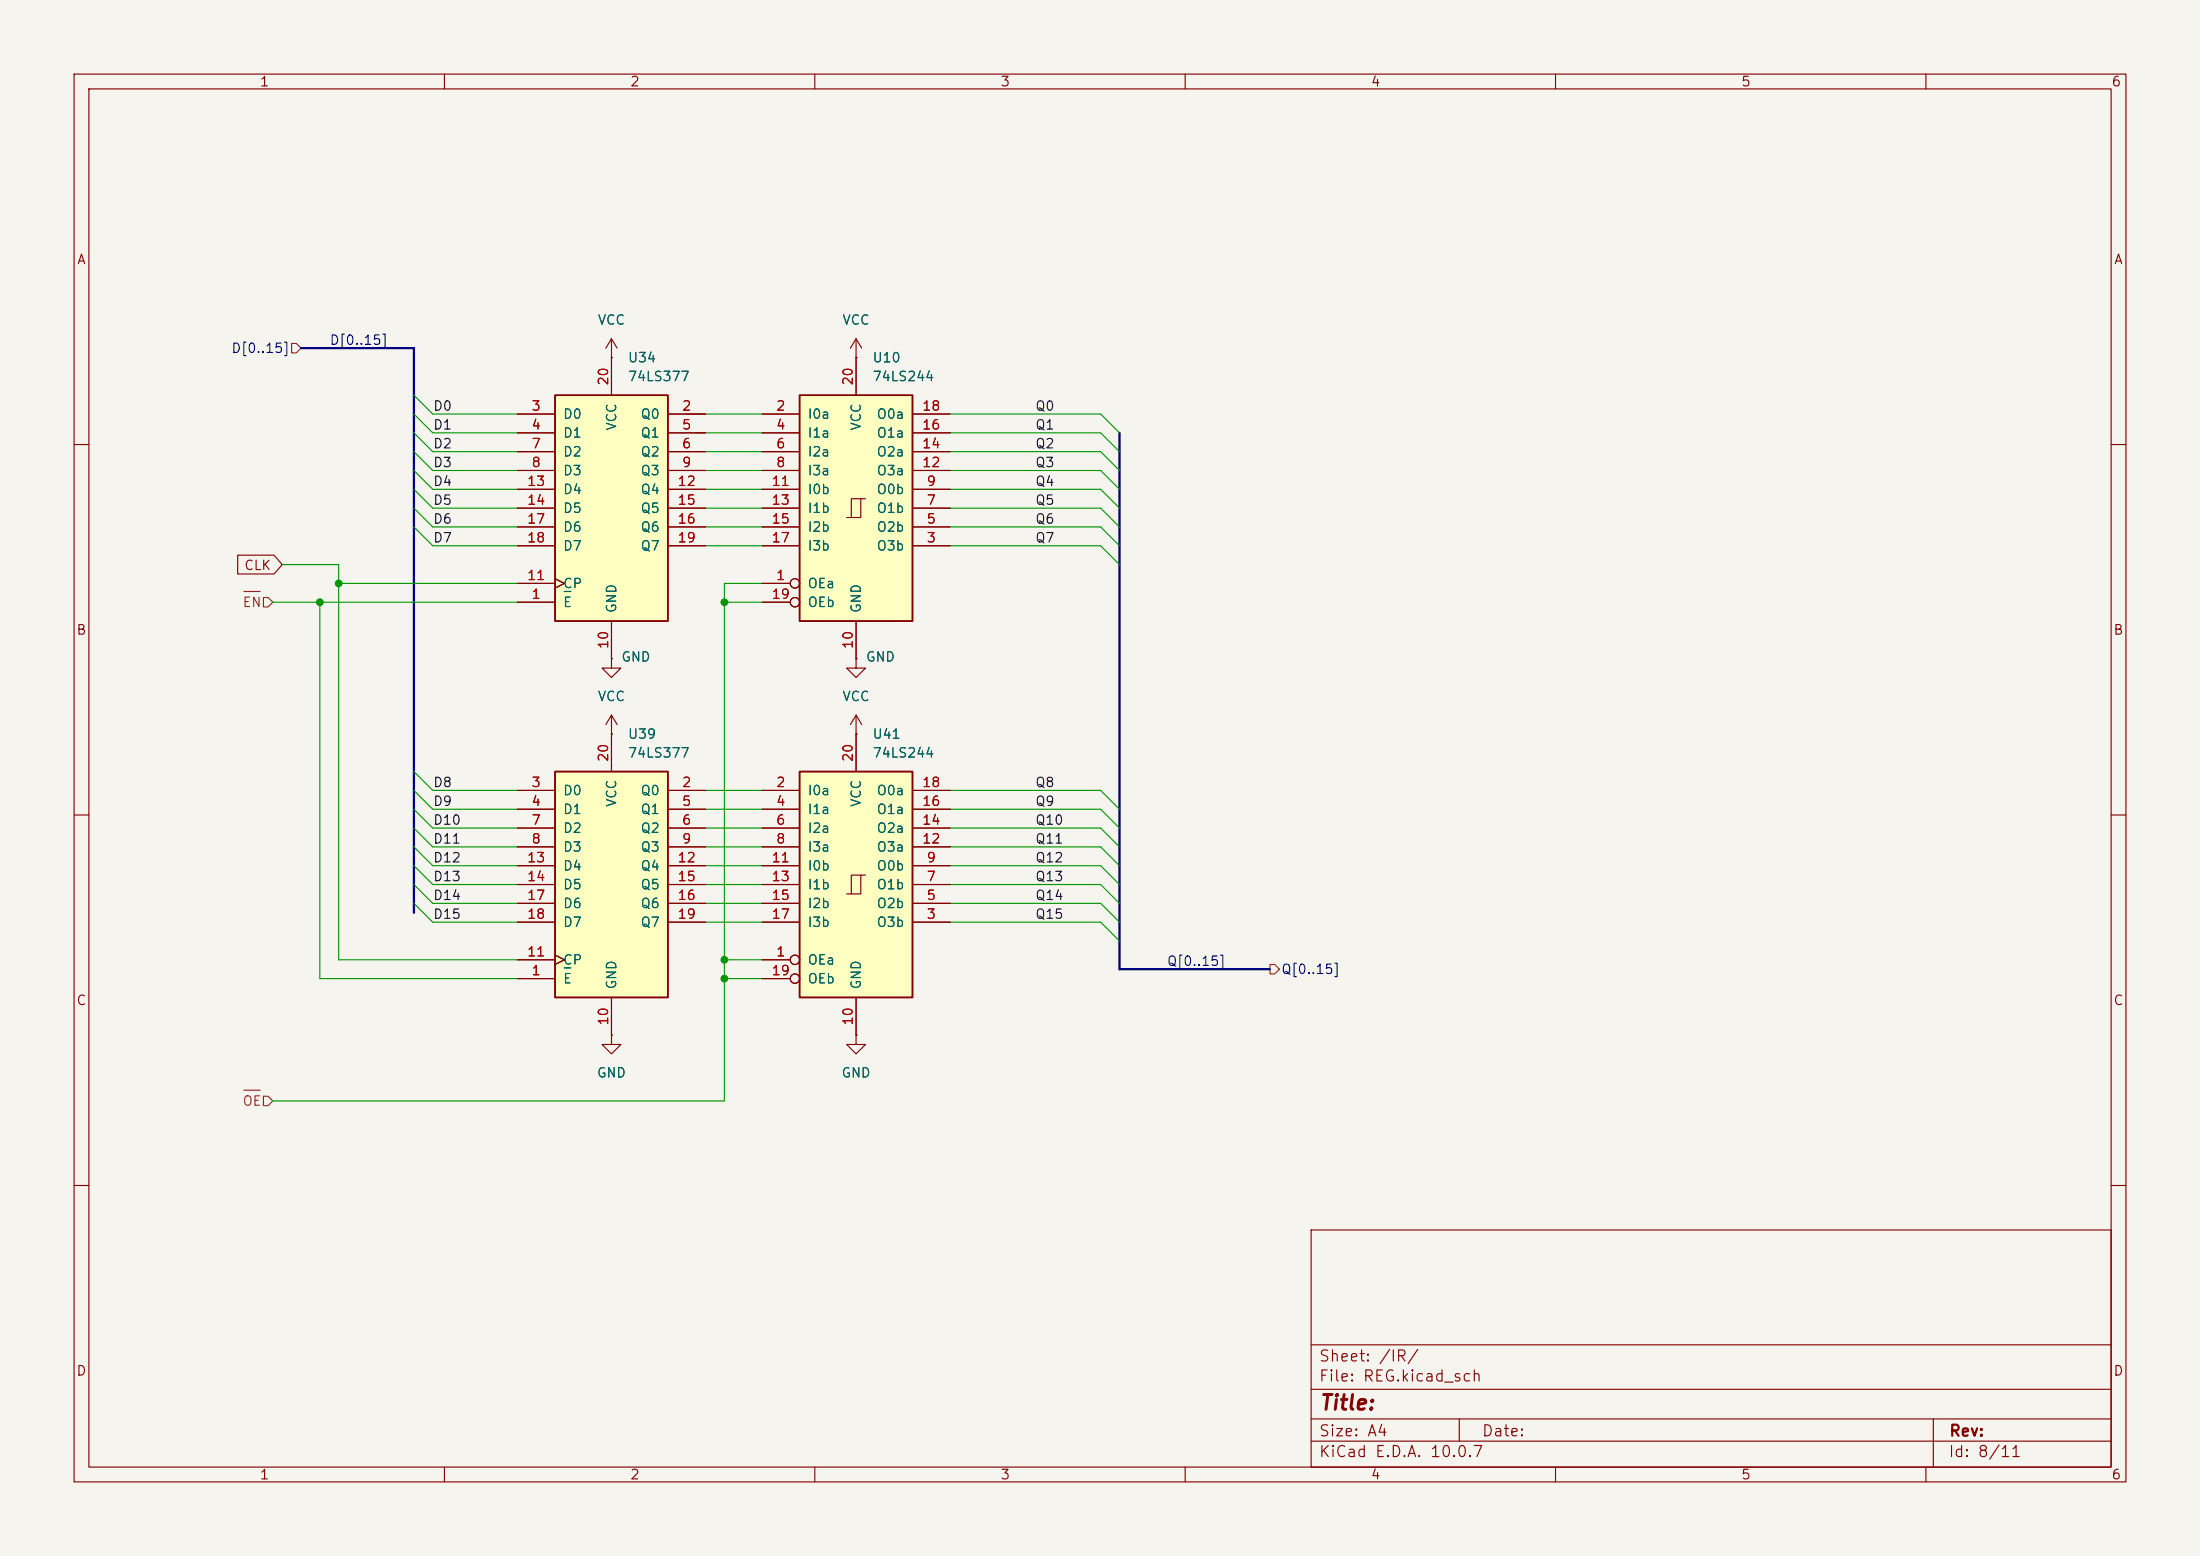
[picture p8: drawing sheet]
<svg xmlns="http://www.w3.org/2000/svg" width="297mm" height="210mm" viewBox="0 0 297 210" stroke-linecap="round" stroke-linejoin="round" font-family="sans-serif">
<path d="M0 0h297v210h-297z" fill="#f5f4ef" stroke="#f5f4ef" stroke-width=".14"/>
<g fill="none" stroke="#840000" stroke-width=".15">
<path d="M10 10h277v190h-277zM12 12h273v186h-273zM60 10v2M110 10v2M160 10v2M210 10v2M260 10v2M82.5 48.3h.1M82.5 45.7l-.7 1.3M82.5 45.7l.8 1.3M82.5 45.7v2.6M115.6 48.3h.1"/>
<path d="M115.6 45.7l-.8 1.3M115.6 45.7l.7 1.3M115.6 45.7v2.6M10 60h2M285 60h2M10 110h2M285 110h2M10 160h2M177 166h108v32h-108zM285 160h2M60 198v2M110 198v2"/>
<path d="M160 198v2M177 194.5h108M177 191.5h108M177 187.5h108M177 181.5h108M197 191.5v3M210 198v2M260 198v2M261 191.5v6.5"/>
</g>
<path d="M74.9 104.1h15.3v30.5h-15.3z" fill="#ffffc2"/>
<path d="M74.9 104.1h15.3v30.5h-15.3z" fill="none" stroke="#840000" stroke-width=".25"/>
<g fill="none" stroke="#840000" stroke-width=".15">
<path d="M82.5 99.1v5M115.6 99.1h.1M115.6 88.9v1.3h1.2l-1.2 1.2-1.3-1.2h1.3M115.6 88.9h.1M115.6 96.5l-.8 1.3M115.6 96.5l.7 1.3M115.6 96.5v2.6M69.8 106.7h5.1M69.8 109.2h5.1M69.8 111.8h5.1M69.8 114.3h5.1M69.8 116.8h5.1"/>
<path d="M69.8 119.4h5.1M90.2 106.7h5M90.2 109.2h5M90.2 111.8h5M90.2 114.3h5M90.2 116.8h5M90.2 119.4h5M69.8 132.1h5.1M69.8 129.5h5.1M69.8 121.9h5.1M69.8 124.5h5.1M74.9 128.9l1.3 .6-1.3 .7"/>
<path d="M82.5 134.6v5.1M90.2 121.9h5M90.2 124.5h5"/>
</g>
<path d="M76.2 130.6h.9" fill="none" stroke="#006464" stroke-width=".15"/>
<path d="M107.9 104.1h15.3v30.5h-15.3z" fill="#ffffc2"/>
<g fill="none" stroke="#840000" stroke-width=".15">
<path d="M82.5 99.1h.1M82.5 96.5l-.7 1.3M82.5 96.5l.8 1.3M82.5 96.5v2.6M115.6 99.1v5M102.9 106.7h5M102.9 109.2h5M102.9 111.8h5M102.9 119.4h5M102.9 114.3h5M102.9 116.8h5M116.2 118.1h-1.3v2.6"/>
<path d="M116.8 118.1h-.6v2.6h-1.9M123.2 106.7h5.1M123.2 109.2h5.1M123.2 111.8h5.1M123.2 119.4h5.1M123.2 114.3h5.1M123.2 116.8h5.1M102.9 129.5h3.8M102.9 124.5h5M102.9 121.9h5M102.9 132.1h3.8M115.6 134.6v5.1"/>
<path d="M123.2 124.5h5.1M123.2 121.9h5.1"/>
<circle cx="107.3" cy="132.1" r=".63"/>
<circle cx="107.3" cy="129.5" r=".63"/>
</g>
<path d="M107.9 104.1h15.3v30.5h-15.3z" fill="none" stroke="#840000" stroke-width=".25"/>
<path d="M74.9 53.3h15.3v30.5h-15.3z" fill="#ffffc2"/>
<path d="M74.9 53.3h15.3v30.5h-15.3z" fill="none" stroke="#840000" stroke-width=".25"/>
<g fill="none" stroke="#840000" stroke-width=".15">
<path d="M69.8 55.9h5.1M69.8 58.4h5.1M82.5 48.3v5M90.2 55.9h5M90.2 58.4h5M69.8 61h5.1M69.8 63.5h5.1M69.8 78.7h5.1M69.8 66h5.1M69.8 68.6h5.1M69.8 71.1h5.1M69.8 73.7h5.1"/>
<path d="M74.9 78.1l1.3 .6-1.3 .7M90.2 61h5M90.2 63.5h5M90.2 66h5M90.2 68.6h5M90.2 71.1h5M90.2 73.7h5M69.8 81.3h5.1M82.5 88.9v1.3h1.3l-1.3 1.2-1.2-1.2h1.2M82.5 88.9h.1M82.5 83.8v5.1M82.5 139.7v1.3h1.3l-1.3 1.2-1.2-1.2h1.2"/>
<path d="M82.5 139.7h.1"/>
</g>
<path d="M76.2 79.8h.9" fill="none" stroke="#006464" stroke-width=".15"/>
<path d="M107.9 53.3h15.3v30.5h-15.3z" fill="#ffffc2"/>
<g fill="none" stroke="#840000" stroke-width=".15">
<path d="M69.8 55.9h5.1M69.8 58.4h5.1M82.5 48.3h.1M82.5 48.3v5M90.2 55.9h5M90.2 58.4h5M102.9 55.9h5M102.9 58.4h5M115.6 48.3h.1M115.6 48.3v5M123.2 55.9h5.1M123.2 58.4h5.1"/>
<path d="M32.1 74.9h4.9l1.1 1.3-1.1 1.3h-4.9zM69.8 78.7h5.1M69.8 73.7h5.1M69.8 71.1h5.1M69.8 61h5.1M69.8 68.6h5.1M69.8 63.5h5.1M69.8 66h5.1M74.9 78.1l1.3 .6-1.3 .7M90.2 73.7h5M90.2 71.1h5M90.2 61h5"/>
<path d="M90.2 68.6h5M90.2 63.5h5M90.2 66h5M102.9 78.7h3.8M102.9 73.7h5M102.9 71.1h5M102.9 61h5M102.9 68.6h5M102.9 63.5h5M102.9 66h5M116.2 67.3h-1.3v2.6M116.8 67.3h-.6v2.6h-1.9"/>
<path d="M123.2 73.7h5.1M123.2 71.1h5.1M123.2 61h5.1M123.2 68.6h5.1M123.2 63.5h5.1M123.2 66h5.1M69.8 81.3h5.1M82.5 99.1h.1M82.5 88.9h.1M82.5 83.8v5.1M82.5 99.1v5M102.9 81.3h3.8"/>
<path d="M115.6 88.9h.1M115.6 99.1h.1M115.6 83.8v5.1M115.6 99.1v5M69.8 106.7h5.1M69.8 109.2h5.1M69.8 111.8h5.1M69.8 119.4h5.1M69.8 114.3h5.1M69.8 116.8h5.1M90.2 106.7h5M90.2 109.2h5"/>
<path d="M90.2 111.8h5M90.2 119.4h5M90.2 114.3h5M90.2 116.8h5M102.9 106.7h5M102.9 109.2h5M102.9 111.8h5M102.9 119.4h5M102.9 114.3h5M102.9 116.8h5M123.2 106.7h5.1M123.2 109.2h5.1"/>
<path d="M123.2 111.8h5.1M123.2 119.4h5.1M123.2 114.3h5.1M123.2 116.8h5.1M69.8 129.5h5.1M69.8 124.5h5.1M69.8 121.9h5.1M69.8 132.1h5.1M74.9 128.9l1.3 .6-1.3 .7M82.5 139.7h.1M82.5 134.6v5.1M90.2 124.5h5"/>
<path d="M90.2 121.9h5M102.9 129.5h3.8M102.9 124.5h5M102.9 121.9h5M102.9 132.1h3.8M115.6 139.7v1.3h1.2l-1.2 1.2-1.3-1.2h1.3M115.6 139.7h.1M115.6 134.6v5.1M123.2 124.5h5.1M123.2 121.9h5.1"/>
<circle cx="107.3" cy="78.7" r=".63"/>
<circle cx="107.3" cy="81.3" r=".63"/>
<circle cx="107.3" cy="132.1" r=".63"/>
<circle cx="107.3" cy="129.5" r=".63"/>
</g>
<path d="M107.9 53.3h15.3v30.5h-15.3z" fill="none" stroke="#840000" stroke-width=".25"/>
<path d="M39.4 46.4h.6l.6 .6-.6 .6h-.6zM32.9 79.8h2.2M35.6 80.6h.6l.6 .7-.6 .6h-.6zM171.4 130.2h.7l.6 .6-.6 .6h-.7zM32.9 147.1h2.2M35.6 148h.6l.6 .6-.6 .6h-.6z" fill="none" stroke="#725600" stroke-width=".15"/>
<path d="M40.6 47h15.3v76.2M151.1 58.4v72.4h20.3" fill="none" stroke="#000084" stroke-width=".3"/>
<g fill="none" stroke="#009600" stroke-width=".15">
<path d="M55.9 53.3l2.5 2.6h11.4M55.9 55.9l2.5 2.5h11.4M55.9 58.4l2.5 2.6h11.4M92.7 55.9h10.2M94 58.4h8.9M128.3 55.9h20.3l2.5 2.5M128.3 58.4h20.3l2.5 2.6M38.1 76.2h7.6v53.3h24.1M45.7 78.7h24.1M55.9 61l2.5 2.5h11.4M55.9 66l2.5 2.6h11.4M55.9 63.5l2.5 2.5h11.4"/>
<path d="M55.9 68.6l2.5 2.5h11.4M55.9 71.1l2.5 2.6h11.4M95.2 63.5h7.7M95.2 68.6h7.7M95.2 66h7.7M95.2 71.1h7.7M95.2 73.7h7.7M95.2 61h7.7M102.9 78.7h-5.1v69.9h-61M128.3 63.5h20.3l2.5 2.5M128.3 68.6h20.3l2.5 2.5M128.3 66h20.3l2.5 2.6"/>
<path d="M128.3 71.1h20.3l2.5 2.6M128.3 73.7h20.3l2.5 2.5M128.3 61h20.3l2.5 2.5M36.8 81.3h33M43.2 81.3v50.8h26.6M97.8 81.3h5.1M55.9 111.8l2.5 2.5h11.4M55.9 106.7l2.5 2.5h11.4M55.9 104.1l2.5 2.6h11.4M55.9 114.3l2.5 2.5h11.4M55.9 109.2l2.5 2.6h11.4M55.9 119.4l2.5 2.5h11.4"/>
<path d="M55.9 116.8l2.5 2.6h11.4M95.2 114.3h7.7M95.2 109.2h7.7M95.2 106.7h7.7M95.2 116.8h7.7M95.2 111.8h7.7M95.2 119.4h7.7M128.3 114.3h20.3l2.5 2.5M128.3 109.2h20.3l2.5 2.6M128.3 106.7h20.3l2.5 2.5M128.3 116.8h20.3l2.5 2.6M128.3 111.8h20.3l2.5 2.5"/>
<path d="M128.3 119.4h20.3l2.5 2.5M55.9 121.9l2.5 2.6h11.4M95.2 121.9h7.7M95.2 124.5h7.7M97.8 129.5h5.1M97.8 132.1h5.1M128.3 121.9h20.3l2.5 2.6M128.3 124.5h20.3l2.5 2.5"/>
</g>
<path d="M76.2 79.8h.9M76.2 130.6h.9" fill="none" stroke="#006464" stroke-width=".15"/>
<g fill="#009600" stroke="#009600" stroke-width=".14">
<circle cx="97.8" cy="132.1" r=".46"/>
<circle cx="97.8" cy="129.5" r=".46"/>
<circle cx="97.8" cy="81.3" r=".46"/>
<circle cx="43.2" cy="81.3" r=".46"/>
<circle cx="45.7" cy="78.7" r=".46"/>
</g>
<text font-size="2" fill="#840000" x="178" y="190.8">Title:</text>
<g font-size="1.5" fill="#840000">
<text x="178" y="184.1">Sheet: /IR/</text>
<text x="178" y="186.8">File: REG.kicad_sch</text>
<text x="178" y="197">KiCad E.D.A. 10.0.7</text>
<text x="178" y="194.2">Size: A4</text>
<text x="200" y="194.2">Date:</text>
<text x="263" y="197">Id: 8/11</text>
<text x="263" y="194.2">Rev:</text>
</g>
<g font-size="1.3" fill="#840000">
<text x="35" y="12">1</text>
<text x="85" y="12">2</text>
<text x="135" y="12">3</text>
<text x="185" y="12">4</text>
<text x="235" y="12">5</text>
<text x="285" y="12">6</text>
<text x="10.3" y="36">A</text>
<text x="285.3" y="36">A</text>
<text x="32.9" y="77.3">CLK</text>
<text x="10.2" y="86">B</text>
<text x="285.2" y="86">B</text>
<text x="10.2" y="136">C</text>
<text x="285.2" y="136">C</text>
<text x="10.2" y="186">D</text>
<text x="285.2" y="186">D</text>
<text x="35" y="200">1</text>
<text x="85" y="200">2</text>
<text x="135" y="200">3</text>
<text x="185" y="200">4</text>
<text x="235" y="200">5</text>
<text x="285" y="200">6</text>
</g>
<g font-size="1.3" fill="#000084">
<text x="31.2" y="48">D[0..15]</text>
<text x="44.4" y="46.9">D[0..15]</text>
<text x="157.5" y="130.7">Q[0..15]</text>
<text x="172.9" y="131.8">Q[0..15]</text>
</g>
<g font-size="1.3" fill="#006464">
<text x="80.6" y="44.1">VCC</text>
<text x="113.6" y="44.1">VCC</text>
<text x="84.7" y="49.2">U34</text>
<text x="84.7" y="51.8">74LS377</text>
<text x="117.7" y="49.2">U10</text>
<text x="117.7" y="51.8">74LS244</text>
<text x="75.9" y="56.8">D0</text>
<text x="75.9" y="59.4">D1</text>
<text x="83.5" y="58.2" transform="rotate(-90 83.5 58.2)">VCC</text>
<text x="86.4" y="56.8">Q0</text>
<text x="86.4" y="59.4">Q1</text>
<text x="108.9" y="56.8">I0a</text>
<text x="108.9" y="59.4">I1a</text>
<text x="116.5" y="58.2" transform="rotate(-90 116.5 58.2)">VCC</text>
<text x="118.3" y="59.4">O1a</text>
<text x="118.3" y="56.8">O0a</text>
<text x="75.9" y="61.9">D2</text>
<text x="75.9" y="64.5">D3</text>
<text x="86.4" y="61.9">Q2</text>
<text x="86.4" y="64.5">Q3</text>
<text x="108.9" y="61.9">I2a</text>
<text x="108.9" y="64.5">I3a</text>
<text x="118.3" y="64.5">O3a</text>
<text x="118.3" y="61.9">O2a</text>
<text x="75.9" y="67">D4</text>
<text x="75.9" y="69.5">D5</text>
<text x="86.4" y="67">Q4</text>
<text x="86.4" y="69.5">Q5</text>
<text x="108.9" y="67">I0b</text>
<text x="108.9" y="69.5">I1b</text>
<text x="118.3" y="69.5">O1b</text>
<text x="118.3" y="67">O0b</text>
<text x="75.9" y="72.1">D6</text>
<text x="75.9" y="74.6">D7</text>
<text x="86.4" y="72.1">Q6</text>
<text x="86.4" y="74.6">Q7</text>
<text x="108.9" y="72.1">I2b</text>
<text x="108.9" y="74.6">I3b</text>
<text x="118.3" y="74.6">O3b</text>
<text x="118.3" y="72.1">O2b</text>
<text x="75.9" y="82.2">E</text>
<text x="75.9" y="79.7">CP</text>
<text x="83.5" y="82.8" transform="rotate(-90 83.5 82.8)">GND</text>
<text x="108.9" y="79.7">OEa</text>
<text x="108.9" y="82.2">OEb</text>
<text x="116.5" y="82.8" transform="rotate(-90 116.5 82.8)">GND</text>
<text x="83.8" y="89.6">GND</text>
<text x="116.8" y="89.6">GND</text>
<text x="80.6" y="94.9">VCC</text>
<text x="113.6" y="94.9">VCC</text>
<text x="84.7" y="100">U39</text>
<text x="117.7" y="100">U41</text>
<text x="75.9" y="107.6">D0</text>
<text x="84.7" y="102.6">74LS377</text>
<text x="86.4" y="107.6">Q0</text>
<text x="108.9" y="107.6">I0a</text>
<text x="117.7" y="102.6">74LS244</text>
<text x="118.3" y="107.6">O0a</text>
<text x="75.9" y="110.2">D1</text>
<text x="75.9" y="112.7">D2</text>
<text x="83.5" y="109" transform="rotate(-90 83.5 109)">VCC</text>
<text x="86.4" y="110.2">Q1</text>
<text x="86.4" y="112.7">Q2</text>
<text x="108.9" y="110.2">I1a</text>
<text x="108.9" y="112.7">I2a</text>
<text x="116.5" y="109" transform="rotate(-90 116.5 109)">VCC</text>
<text x="118.3" y="112.7">O2a</text>
<text x="118.3" y="110.2">O1a</text>
<text x="75.9" y="115.3">D3</text>
<text x="75.9" y="117.8">D4</text>
<text x="86.4" y="115.3">Q3</text>
<text x="86.4" y="117.8">Q4</text>
<text x="108.9" y="115.3">I3a</text>
<text x="108.9" y="117.8">I0b</text>
<text x="118.3" y="117.8">O0b</text>
<text x="118.3" y="115.3">O3a</text>
<text x="75.9" y="120.3">D5</text>
<text x="75.9" y="122.9">D6</text>
<text x="75.9" y="125.4">D7</text>
<text x="86.4" y="120.3">Q5</text>
<text x="86.4" y="122.9">Q6</text>
<text x="86.4" y="125.4">Q7</text>
<text x="108.9" y="120.3">I1b</text>
<text x="108.9" y="122.9">I2b</text>
<text x="108.9" y="125.4">I3b</text>
<text x="118.3" y="125.4">O3b</text>
<text x="118.3" y="122.9">O2b</text>
<text x="118.3" y="120.3">O1b</text>
<text x="75.9" y="130.5">CP</text>
<text x="108.9" y="130.5">OEa</text>
<text x="75.9" y="133">E</text>
<text x="83.5" y="133.6" transform="rotate(-90 83.5 133.6)">GND</text>
<text x="108.9" y="133">OEb</text>
<text x="116.5" y="133.6" transform="rotate(-90 116.5 133.6)">GND</text>
<text x="80.5" y="145.7">GND</text>
<text x="113.5" y="145.7">GND</text>
</g>
<g font-size="1.3" fill="#a90000">
<text x="82.4" y="52.1" transform="rotate(-90 82.4 52.1)">20</text>
<text x="115.4" y="52.1" transform="rotate(-90 115.4 52.1)">20</text>
<text x="71.7" y="55.7">3</text>
<text x="71.7" y="58.3">4</text>
<text x="92" y="55.7">2</text>
<text x="92" y="58.3">5</text>
<text x="104.7" y="55.7">2</text>
<text x="104.7" y="58.3">4</text>
<text x="124.4" y="58.3">16</text>
<text x="124.4" y="55.7">18</text>
<text x="71.1" y="65.9">13</text>
<text x="71.7" y="60.8">7</text>
<text x="71.7" y="63.4">8</text>
<text x="91.4" y="65.9">12</text>
<text x="92" y="60.8">6</text>
<text x="92" y="63.4">9</text>
<text x="104.1" y="65.9">11</text>
<text x="104.7" y="60.8">6</text>
<text x="104.7" y="63.4">8</text>
<text x="124.4" y="63.4">12</text>
<text x="124.4" y="60.8">14</text>
<text x="125" y="65.9">9</text>
<text x="71.1" y="68.4">14</text>
<text x="71.1" y="71">17</text>
<text x="91.4" y="68.4">15</text>
<text x="91.4" y="71">16</text>
<text x="104.1" y="68.4">13</text>
<text x="104.1" y="71">15</text>
<text x="125" y="71">5</text>
<text x="125" y="68.4">7</text>
<text x="71.1" y="73.5">18</text>
<text x="91.4" y="73.5">19</text>
<text x="104.1" y="73.5">17</text>
<text x="125" y="73.5">3</text>
<text x="71.1" y="78.6">11</text>
<text x="71.7" y="81.1">1</text>
<text x="104.1" y="81.1">19</text>
<text x="104.7" y="78.6">1</text>
<text x="82.4" y="87.7" transform="rotate(-90 82.4 87.7)">10</text>
<text x="115.4" y="87.7" transform="rotate(-90 115.4 87.7)">10</text>
<text x="71.7" y="106.5">3</text>
<text x="82.4" y="102.9" transform="rotate(-90 82.4 102.9)">20</text>
<text x="92" y="106.5">2</text>
<text x="104.7" y="106.5">2</text>
<text x="115.4" y="102.9" transform="rotate(-90 115.4 102.9)">20</text>
<text x="124.4" y="106.5">18</text>
<text x="71.7" y="109.1">4</text>
<text x="71.7" y="111.6">7</text>
<text x="92" y="109.1">5</text>
<text x="92" y="111.6">6</text>
<text x="104.7" y="109.1">4</text>
<text x="104.7" y="111.6">6</text>
<text x="124.4" y="111.6">14</text>
<text x="124.4" y="109.1">16</text>
<text x="71.1" y="116.7">13</text>
<text x="71.1" y="119.2">14</text>
<text x="71.7" y="114.2">8</text>
<text x="91.4" y="116.7">12</text>
<text x="91.4" y="119.2">15</text>
<text x="92" y="114.2">9</text>
<text x="104.1" y="116.7">11</text>
<text x="104.1" y="119.2">13</text>
<text x="104.7" y="114.2">8</text>
<text x="124.4" y="114.2">12</text>
<text x="125" y="119.2">7</text>
<text x="125" y="116.7">9</text>
<text x="71.1" y="121.8">17</text>
<text x="71.1" y="124.3">18</text>
<text x="91.4" y="121.8">16</text>
<text x="91.4" y="124.3">19</text>
<text x="104.1" y="121.8">15</text>
<text x="104.1" y="124.3">17</text>
<text x="125" y="124.3">3</text>
<text x="125" y="121.8">5</text>
<text x="71.1" y="129.4">11</text>
<text x="71.7" y="131.9">1</text>
<text x="104.1" y="131.9">19</text>
<text x="104.7" y="129.4">1</text>
<text x="82.4" y="138.5" transform="rotate(-90 82.4 138.5)">10</text>
<text x="115.4" y="138.5" transform="rotate(-90 115.4 138.5)">10</text>
</g>
<g font-size="1.3" fill="#0f0f0f">
<text x="58.4" y="55.8">D0</text>
<text x="58.4" y="58.3">D1</text>
<text x="139.7" y="55.8">Q0</text>
<text x="139.7" y="58.3">Q1</text>
<text x="58.4" y="65.9">D4</text>
<text x="58.4" y="63.4">D3</text>
<text x="58.4" y="60.8">D2</text>
<text x="139.7" y="65.9">Q4</text>
<text x="139.7" y="63.4">Q3</text>
<text x="139.7" y="60.8">Q2</text>
<text x="58.4" y="68.5">D5</text>
<text x="58.4" y="71">D6</text>
<text x="139.7" y="68.5">Q5</text>
<text x="139.7" y="71">Q6</text>
<text x="58.4" y="73.5">D7</text>
<text x="139.7" y="73.5">Q7</text>
<text x="58.4" y="106.6">D8</text>
<text x="139.7" y="106.6">Q8</text>
<text x="58.4" y="111.6">D10</text>
<text x="58.4" y="109.1">D9</text>
<text x="139.7" y="111.6">Q10</text>
<text x="139.7" y="109.1">Q9</text>
<text x="58.4" y="119.3">D13</text>
<text x="58.4" y="116.7">D12</text>
<text x="58.4" y="114.2">D11</text>
<text x="139.7" y="119.3">Q13</text>
<text x="139.7" y="114.2">Q11</text>
<text x="139.7" y="116.7">Q12</text>
<text x="58.4" y="121.8">D14</text>
<text x="58.4" y="124.3">D15</text>
<text x="139.7" y="124.3">Q15</text>
<text x="139.7" y="121.8">Q14</text>
</g>
<g font-size="1.3" fill="#725600">
<text x="32.7" y="82.2">EN</text>
<text x="32.7" y="149.6">OE</text>
</g>
</svg>
